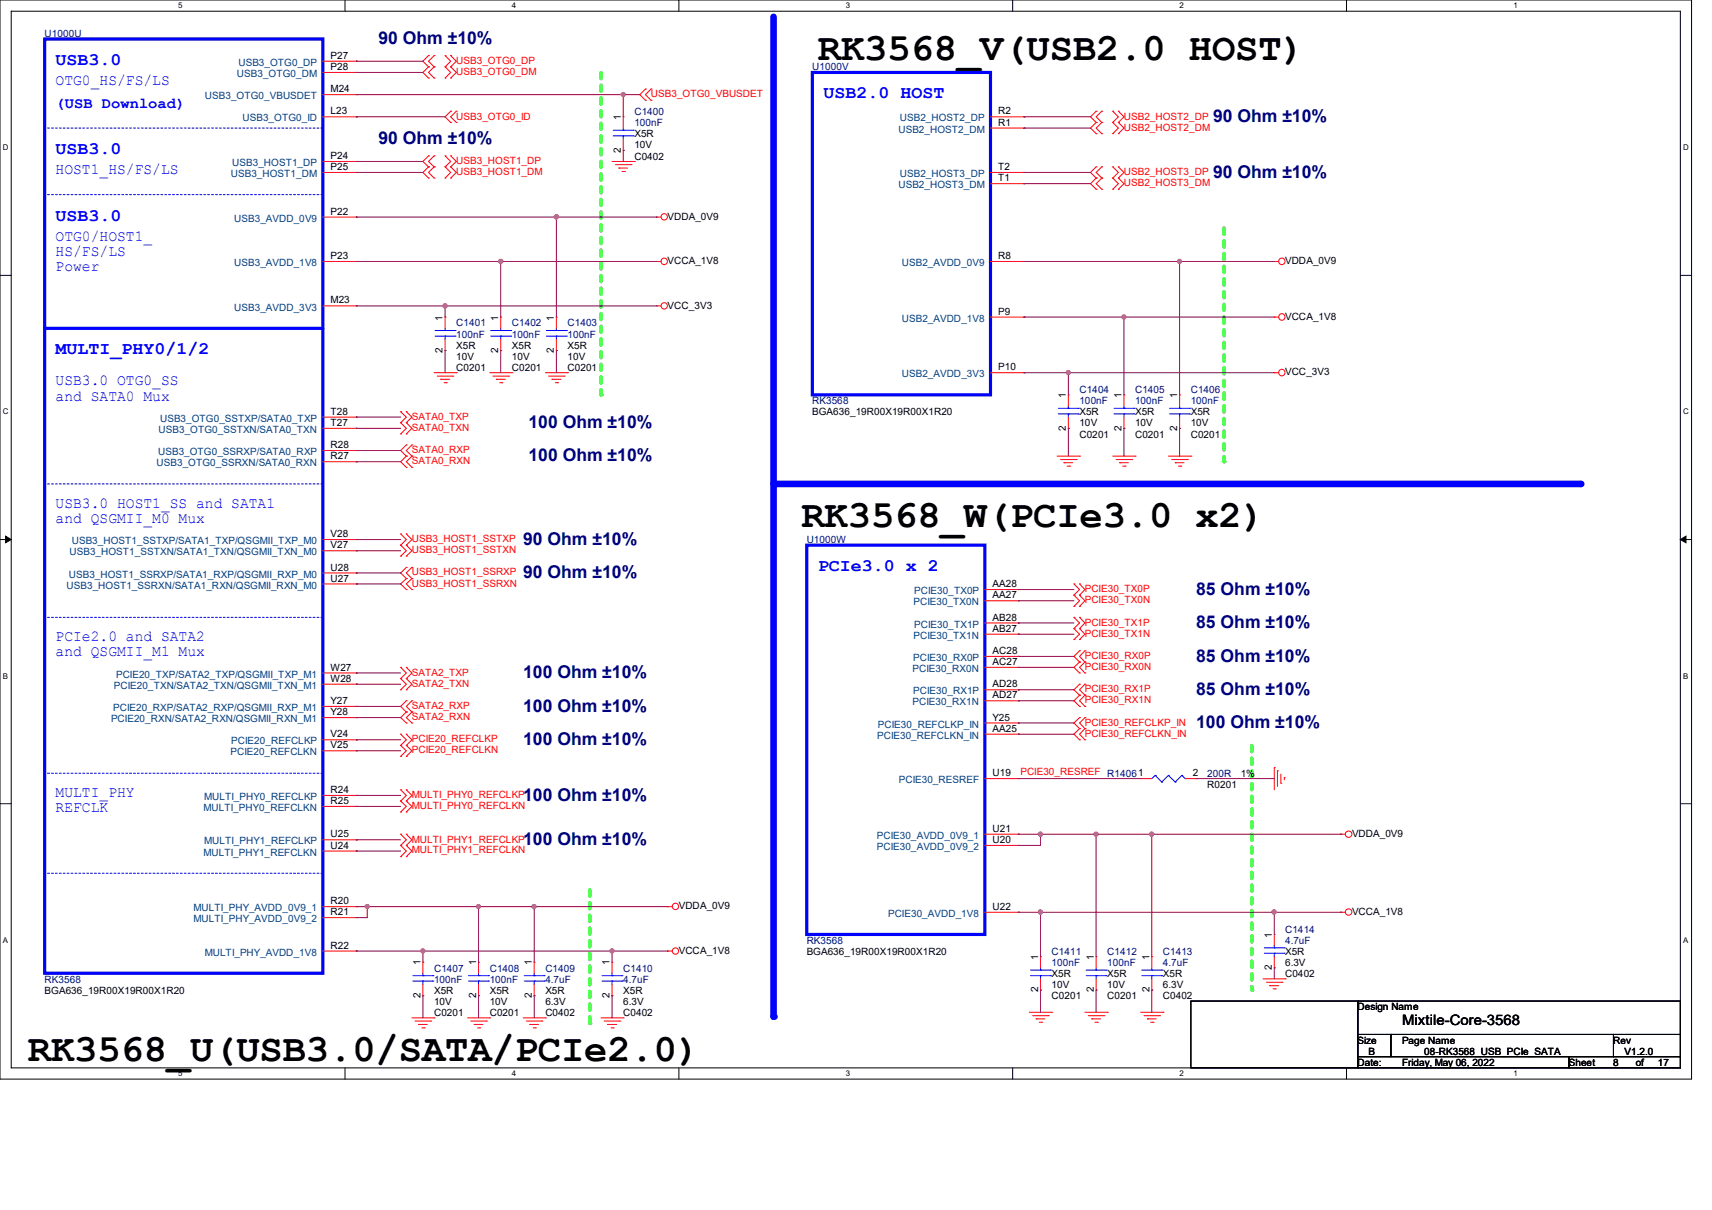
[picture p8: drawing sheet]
<svg xmlns="http://www.w3.org/2000/svg" width="297mm" height="210mm" viewBox="0 0 297 210" stroke-linecap="round" stroke-linejoin="round" font-family="sans-serif">
<path d="M0 0h293.5v187.3h-293.5zM1.9 1.9h289.6v183.4h-289.6z" fill="none" stroke="#000" stroke-width=".17"/>
<g fill="#fff">
<path d="M30.9 .2h.8v1.5h-.8z"/>
<path d="M30.9 185.5h.8v1.6h-.8z"/>
</g>
<path d="M59.9 0v1.9M59.9 185.3v2" fill="none" stroke="#000" stroke-width=".17"/>
<g fill="#fff">
<path d="M88.8 .2h.8v1.5h-.8z"/>
<path d="M88.8 185.5h.8v1.6h-.8z"/>
</g>
<path d="M117.8 0v1.9M117.8 185.3v2" fill="none" stroke="#000" stroke-width=".17"/>
<g fill="#fff">
<path d="M146.7 .2h.8v1.5h-.8z"/>
<path d="M146.7 185.5h.8v1.6h-.8z"/>
</g>
<path d="M175.7 0v1.9M175.7 185.3v2" fill="none" stroke="#000" stroke-width=".17"/>
<g fill="#fff">
<path d="M204.6 .2h.8v1.5h-.8z"/>
<path d="M204.6 185.5h.8v1.6h-.8z"/>
</g>
<path d="M233.6 0v1.9M233.6 185.3v2" fill="none" stroke="#000" stroke-width=".17"/>
<g fill="#fff">
<path d="M262.6 .2h.7v1.5h-.7z"/>
<path d="M262.6 185.5h.7v1.6h-.7z"/>
<path d="M.5 24.8h1v1.6h-1z"/>
<path d="M292 24.8h1v1.6h-1z"/>
<path d="M.5 70.7h1v1.5h-1z"/>
<path d="M292 70.7h1v1.5h-1z"/>
</g>
<path d="M0 47.8h1.9M291.5 47.8h2" fill="none" stroke="#000" stroke-width=".17"/>
<g fill="#fff">
<path d="M.5 116.5h.9v1.6h-.9z"/>
<path d="M292 116.5h.9v1.6h-.9z"/>
</g>
<path d="M0 93.6h1.9M291.5 93.6h2" fill="none" stroke="#000" stroke-width=".17"/>
<path d="M1 93l.9 .6-.9 .6zM291.5 93.6l1-.6v1.2z" fill="#000" stroke="#000" stroke-width=".17"/>
<g fill="#fff">
<path d="M.5 162.4h.9v1.5h-.9z"/>
<path d="M292 162.4h.9v1.5h-.9z"/>
</g>
<path d="M0 139.5h1.9M291.5 139.5h2" fill="none" stroke="#000" stroke-width=".17"/>
<path d="M134.2 2.9v173.5" fill="none" stroke="#00f" stroke-width="1.1"/>
<circle cx="134.2" cy="176.4" r=".57" fill="#00f"/>
<path d="M134.2 84h140" fill="none" stroke="#00f" stroke-width="1.1"/>
<circle cx="274.2" cy="84" r=".57" fill="#00f"/>
<path d="M104.3 12.6v55.9" fill="none" stroke="#0f0" stroke-width=".55" stroke-dasharray="1.1 1.1"/>
<circle cx="104.3" cy="68.5" r=".28" fill="#0f0" stroke-dasharray="1.1 1.1"/>
<path d="M102.3 154.4v23.2" fill="none" stroke="#0f0" stroke-width=".55" stroke-dasharray="1.1 1.1"/>
<circle cx="102.3" cy="177.6" r=".28" fill="#0f0" stroke-dasharray="1.1 1.1"/>
<path d="M212.3 39.6v40.5" fill="none" stroke="#0f0" stroke-width=".55" stroke-dasharray="1.1 1.1"/>
<circle cx="212.3" cy="80.1" r=".28" fill="#0f0" stroke-dasharray="1.1 1.1"/>
<path d="M217.2 129.4v42.4" fill="none" stroke="#0f0" stroke-width=".55" stroke-dasharray="1.1 1.1"/>
<circle cx="217.2" cy="171.8" r=".28" fill="#0f0" stroke-dasharray="1.1 1.1"/>
<g fill="none" stroke="#f00" stroke-width=".17">
<path d="M74.3 9.7h.1M74.3 11.6h.1M74.3 13.5h.1M74.3 9.7l-.9 .9 .9 1M74.3 11.6l-.9 1 .9 .9M75.3 11.6h.1M75.3 9.7h.1M75.3 13.5h.1M75.3 9.7l-1 .9 1 1M75.3 11.6l-1 1 1 .9M77.2 11.6h.1M77.2 9.7h.1"/>
<path d="M77.2 13.5h.1M77.2 9.7l1 .9-1 1M77.2 11.6l1 1-1 .9M78.2 11.6h.1M78.2 9.7h.1M78.2 13.5h.1M78.2 19.3h.1M78.2 9.7l1 .9-1 1M78.2 11.6l1 1-1 .9M78.2 19.3l-1 1 1 1M79.2 19.3h.1M79.2 19.3l-1 1 1 1"/>
<path d="M112 15.5h.1M112 17.4h.1M112 15.5l-1 .9 1 1M112.9 17.4h.1M112.9 15.5h.1M112.9 15.5l-.9 .9 .9 1M190.2 19.3h.1M190.2 19.3l-1 1 1 1M191.1 19.3h.1M191.1 19.3l-.9 1 .9 1M193 19.3h.1M193 19.3l1 1-1 1"/>
<path d="M194 19.3h.1M194 19.3l1 1-1 1M74.3 27.1h.1M74.3 29h.1M74.3 30.9h.1M74.3 27.1l-.9 .9 .9 1M74.3 29l-.9 .9 .9 1M75.3 29h.1M75.3 27.1h.1M75.3 30.9h.1M75.3 27.1l-1 .9 1 1M75.3 29l-1 .9 1 1"/>
<path d="M77.2 29h.1M77.2 27.1h.1M77.2 30.9h.1M77.2 27.1l1 .9-1 1M77.2 29l1 .9-1 1M78.2 21.3h.1M78.2 29h.1M78.2 27.1h.1M78.2 30.9h.1M78.2 27.1l1 .9-1 1M78.2 29l1 .9-1 1M79.2 21.3h.1"/>
<path d="M106.2 28h3.9M106.8 28.6h2.7M107.4 29.2h.1M107.4 29.2h1.5M107.9 29.8h.4M108.3 29.8h.1M109.5 28.6h.1M110.1 28h.1M113.9 37.7h.1M113.9 37.7h.8M190.2 21.3h.1M190.2 23.2h.1"/>
<path d="M190.2 29h.1M190.2 30.9h.1M190.2 32.9h.1M190.2 21.3l-1 .9 1 1M190.2 29l-1 .9 1 1M190.2 30.9l-1 1 1 1M191.1 21.3h.1M191.1 23.2h.1M191.1 30.9h.1M191.1 29h.1M191.1 32.9h.1M191.1 21.3l-.9 .9 .9 1"/>
<path d="M191.1 29l-.9 .9 .9 1M191.1 30.9l-.9 1 .9 1M193 21.3h.1M193 23.2h.1M193 30.9h.1M193 29h.1M193 32.9h.1M193 21.3l1 .9-1 1M193 29l1 .9-1 1M193 30.9l1 1-1 1M194 21.3h.1M194 23.2h.1"/>
<path d="M194 30.9h.1M194 29h.1M194 32.9h.1M194 21.3l1 .9-1 1M194 29l1 .9-1 1M194 30.9l1 1-1 1M96.5 55h.1M96.5 55v2M96.5 58.9v1.9M113.9 45.4h.1M113.9 53.1h.1M113.9 45.4h.8"/>
<path d="M113.9 53.1h.8M221.1 45.4h.1M221.1 55h.1M221.1 45.4h.7M221.1 55h.7M69.5 73.4h.1M69.5 71.5h.1M69.5 75.3h.1M69.5 71.5l1 .9-1 1M69.5 73.4l1 .9-1 1M70.5 73.4h.1M70.5 71.5h.1"/>
<path d="M70.5 75.3h.1M70.5 77.2h.1M70.5 79.2h.1M70.5 71.5l1 .9-1 1M70.5 73.4l1 .9-1 1M70.5 77.2l-1 1 1 1M70.5 79.2l-1 .9 1 1M71.5 79.2h.1M71.5 77.2h.1M71.5 77.2l-1 1 1 1M71.5 79.2l-1 .9 1 1M75.3 64.7h3.9"/>
<path d="M75.9 65.3h2.7M76.5 65.8h.1M76.5 65.8h1.5M77 66.4h.4M77.4 66.4h.1M78.6 65.3h.1M79.2 64.7h.1M85 64.7h3.8M85.5 65.3h2.7M86.1 65.8h.1M86.1 65.8h1.6M86.7 66.4h.4"/>
<path d="M87.1 66.4h.1M88.2 65.3h.1M88.8 64.7h.1M94.6 64.7h3.9M95.2 65.3h2.7M95.8 65.8h.1M95.8 65.8h1.5M96.4 66.4h.3M96.5 60.8h.1M96.7 66.4h.1M97.9 65.3h.1M98.5 64.7h.1"/>
<path d="M183.4 79.2h3.9M184 79.8h2.7M185.3 68.5h.1M185.3 74.3h.1M185.3 68.5v2M185.3 72.4v1.9M186.7 79.8h.1M187.3 79.2h.1M193 79.2h3.9M193.6 79.8h2.7M196.3 79.8h.1M196.9 79.2h.1"/>
<path d="M202.7 79.2h3.9M203.3 79.8h2.7M204.6 68.5h.1M204.6 74.3h.1M204.6 68.5v2M204.6 72.4v1.9M206 79.8h.1M206.6 79.2h.1M221.1 64.7h.1M221.1 64.7h.7M69.5 94.6h.1M69.5 92.7h.1"/>
<path d="M69.5 96.5h.1M69.5 92.7l1 .9-1 1M69.5 94.6l1 1-1 .9M70.5 81.1h.1M70.5 94.6h.1M70.5 92.7h.1M70.5 96.5h.1M70.5 98.5h.1M70.5 92.7l1 .9-1 1M70.5 94.6l1 1-1 .9M70.5 98.5l-1 .9 1 1M71.5 81.1h.1"/>
<path d="M71.5 98.5h.1M71.5 98.5l-1 .9 1 1M184.6 80.3h.1M184.6 80.3h1.5M185.1 80.9h.4M185.5 80.9h.1M194.2 80.3h.1M194.2 80.3h1.5M194.8 80.9h.4M195.2 80.9h.1M203.9 80.3h.1M203.9 80.3h1.5"/>
<path d="M204.4 80.9h.5M204.9 80.9h.1M69.5 117.8h.1M69.5 115.8h.1M69.5 119.7h.1M69.5 115.8l1 1-1 1M69.5 117.8l1 .9-1 1M70.5 100.4h.1M70.5 102.3h.1M70.5 117.8h.1M70.5 115.8h.1M70.5 119.7h.1"/>
<path d="M70.5 100.4l-1 .9 1 1M70.5 115.8l1 1-1 1M70.5 117.8l1 .9-1 1M71.5 100.4h.1M71.5 102.3h.1M71.5 100.4l-1 .9 1 1M170.9 102.3h5.8M170.9 104.3h5.8M170.9 108.1h5.8M170.9 110.1h5.8M170.9 113.9h5.8M170.9 115.8h5.8"/>
<path d="M170.9 119.7h5.8M176.7 102.3h.1M176.7 104.3h.1M176.7 108.1h.1M176.7 110.1h.1M176.7 113.9h.1M176.7 115.8h.1M176.7 119.7h.1M186.3 103.3h.1M186.3 101.3h.1M186.3 105.2h.1M186.3 109.1h.1"/>
<path d="M186.3 107.1h.1M186.3 111h.1M186.3 101.3l1 1-1 1M186.3 103.3l1 1-1 .9M186.3 107.1l1 1-1 1M186.3 109.1l1 1-1 .9M187.3 103.3h.1M187.3 101.3h.1M187.3 105.2h.1M187.3 109.1h.1M187.3 107.1h.1M187.3 111h.1"/>
<path d="M187.3 112.9h.1M187.3 114.9h.1M187.3 116.8h.1M187.3 118.7h.1M187.3 101.3l.9 1-.9 1M187.3 103.3l.9 1-.9 .9M187.3 107.1l.9 1-.9 1M187.3 109.1l.9 1-.9 .9M187.3 112.9l-1 1 1 1M187.3 114.9l-1 .9 1 1M187.3 118.7l-1 1 1 .9M188.2 114.9h.1"/>
<path d="M188.2 112.9h.1M188.2 116.8h.1M188.2 118.7h.1M188.2 112.9l-.9 1 .9 1M188.2 114.9l-.9 .9 .9 1M188.2 118.7l-.9 1 .9 .9M69.5 129.4h.1M69.5 127.4h.1M69.5 131.3h.1M69.5 139h.1M69.5 137.1h.1M69.5 127.4l1 1-1 1"/>
<path d="M69.5 129.4l1 .9-1 1M69.5 137.1l1 .9-1 1M69.5 139l1 1-1 .9M70.5 121.6h.1M70.5 123.6h.1M70.5 125.5h.1M70.5 129.4h.1M70.5 127.4h.1M70.5 131.3h.1M70.5 139h.1M70.5 137.1h.1M70.5 137.1l1 .9-1 1"/>
<path d="M70.5 139l1 1-1 .9M70.5 121.6l-1 1 1 1M70.5 123.6l-1 .9 1 1M70.5 127.4l1 1-1 1M70.5 129.4l1 .9-1 1M71.5 123.6h.1M71.5 121.6h.1M71.5 125.5h.1M71.5 121.6l-1 1 1 1M71.5 123.6l-1 .9 1 1M170.9 121.6h5.8M170.9 125.5h5.8"/>
<path d="M170.9 127.4h5.8M170.9 135.1h5.8M176.7 121.6h.1M176.7 125.5h.1M176.7 127.4h.1M176.7 135.1h.1M187.3 120.6h.1M187.3 122.6h.1M187.3 124.5h.1M187.3 126.4h.1M187.3 128.4h.1M187.3 120.6l-1 1 1 1"/>
<path d="M187.3 124.5l-1 1 1 .9M187.3 126.4l-1 1 1 1M188.2 120.6h.1M188.2 122.6h.1M188.2 126.4h.1M188.2 124.5h.1M188.2 128.4h.1M188.2 120.6l-.9 1 .9 1M188.2 124.5l-.9 1 .9 .9M188.2 126.4l-.9 1 .9 1M221.1 133.2h.1M221.1 133.2v3.9"/>
<path d="M221.6 133.8h.1M221.6 133.8v2.7M222.2 135.9h.1M222.2 134.4v1.5M222.8 135h.1M222.8 135v.3M69.5 140.9h.1M69.5 146.7h.1M69.5 144.8h.1M69.5 148.7h.1M69.5 144.8l1 1-1 .9M69.5 146.7l1 1-1 1"/>
<path d="M70.5 140.9h.1M70.5 146.7h.1M70.5 144.8h.1M70.5 148.7h.1M70.5 146.7l1 1-1 1M70.5 144.8l1 1-1 .9M115.8 157.4h.1M115.8 157.4h.8M170.9 158.3h5.8M170.9 144.8h5.8M170.9 146.7h5.8M176.7 144.8h.1"/>
<path d="M176.7 146.7h.1M176.7 158.3h.1M232.6 158.3h.1M232.6 144.8h.1M232.6 158.3h.8M232.6 144.8h.8M71.5 176.7h3.8M72 177.2h2.7M72.6 177.8h.1M72.6 177.8h1.5M73.2 178.4h.4M73.6 178.4h.1"/>
<path d="M74.7 177.2h.1M75.3 176.7h.1M81.1 176.7h3.9M81.7 177.2h2.7M82.3 177.8h.1M82.3 177.8h1.5M82.8 178.4h.4M83.2 178.4h.1M84.4 177.2h.1M85 176.7h.1M90.8 176.7h3.8M91.3 177.2h2.7"/>
<path d="M91.9 177.8h.1M91.9 177.8h1.5M92.5 178.4h.4M92.7 167h.1M92.7 172.8h.1M92.7 167v1.9M92.7 170.9v1.9M92.9 178.4h.1M94 177.2h.1M94.6 176.7h.1M104.3 176.7h3.8M104.8 177.2h2.7"/>
<path d="M105.4 177.8h.1M105.4 177.8h1.6M106 178.4h.4M106.4 178.4h.1M107.5 177.2h.1M108.1 176.7h.1M115.8 165.1h.1M115.8 165.1h.8M178.6 175.7h3.9M179.2 176.3h2.7M179.7 176.8h.1M179.7 176.8h1.6"/>
<path d="M180.3 177.4h.4M180.7 177.4h.1M181.9 176.3h.1M182.5 175.7h.1M188.2 175.7h3.9M188.8 176.3h2.7M189.4 176.8h.1M189.4 176.8h1.5M189.9 177.4h.5M190.2 166h.1M190.2 171.8h.1M190.2 166v2"/>
<path d="M190.2 169.9v1.9M190.4 177.4h.1M191.5 176.3h.1M192.1 175.7h.1M197.9 175.7h3.9M198.5 176.3h2.7M199.1 176.8h.1M199.1 176.8h1.5M199.6 177.4h.4M200 177.4h.1M201.2 176.3h.1M201.8 175.7h.1"/>
<path d="M219.1 169.9h3.9M219.7 170.5h2.7M220.3 171.1h.1M220.3 171.1h1.5M220.9 171.6h.3M221.2 171.6h.1M222.4 170.5h.1M223 169.9h.1"/>
<circle cx="115.2" cy="37.6" r=".55"/>
<circle cx="115.2" cy="45.4" r=".56"/>
<circle cx="115.2" cy="53.1" r=".55"/>
<circle cx="222.4" cy="45.4" r=".56"/>
<circle cx="222.4" cy="55" r=".56"/>
<circle cx="222.4" cy="64.7" r=".56"/>
<circle cx="117.2" cy="157.3" r=".55"/>
<circle cx="234" cy="144.8" r=".56"/>
<circle cx="234" cy="158.3" r=".56"/>
<circle cx="117.2" cy="165.1" r=".55"/>
</g>
<path d="M206.6 173.7h28.9v11.6h-28.9zM235.5 173.7h56v5.8h-56zM235.5 179.5h5.8v3.9h-5.8zM241.3 179.5h38.6v3.9h-38.6zM279.9 179.5h11.6v3.9h-11.6zM235.5 183.4h36.7v1.9h-36.7zM272.2 183.4h19.3v1.9h-19.3z" fill="none" stroke="#000" stroke-width=".17"/>
<g fill="none" stroke="#00f" stroke-width=".17">
<path d="M94.8 58.3h3.5M94.8 57.4h3.5M96.5 57.4h.1M96.5 58.3h.1M96.5 57v.4M96.5 58.3v.6M98.3 58.3h.1M98.3 57.4h.1M183.6 71.8h3.5M183.6 70.9h3.5M185.3 70.9h.1M185.3 71.8h.1"/>
<path d="M185.3 70.5v.4M185.3 71.8v.6M187.1 71.8h.1M187.1 70.9h.1M202.9 71.8h3.5M202.9 70.9h3.5M204.6 70.9h.1M204.6 71.8h.1M204.6 70.5v.4M204.6 71.8v.6M206.4 71.8h.1M206.4 70.9h.1"/>
<path d="M90.9 170.3h3.5M90.9 169.3h3.5M92.7 169.3h.1M92.7 170.3h.1M92.7 168.9v.4M92.7 170.3v.6M94.4 170.3h.1M94.4 169.3h.1M188.4 169.3h3.5M188.4 168.4h3.5M190.2 168.4h.1M190.2 169.3h.1"/>
<path d="M190.2 168v.4M190.2 169.3v.6M191.9 169.3h.1M191.9 168.4h.1"/>
</g>
<path d="M7.7 6.8h48.3v162.1h-48.3zM7.7 57h48.3M140 94.6h30.9v67.6h-30.9z" fill="none" stroke="#00f" stroke-width=".55"/>
<path d="M7.7 33.8h.1M56 33.8h-48.3" fill="none" stroke="#00f" stroke-width=".17" stroke-dasharray=".3 .3"/>
<circle cx="7.7" cy="57" r=".28" fill="#00f"/>
<path d="M7.7 22.2h.1M56 22.2h-48.3M7.7 84h.1M56 84h-48.3M7.7 107.1h.1M56 107.1h-48.3M7.7 134.2h.1M56 134.2h-48.3M7.7 151.6h.1M56 151.6h-48.3" fill="none" stroke="#00f" stroke-width=".17" stroke-dasharray=".3 .3"/>
<g fill="none" stroke="#f00" stroke-width=".17">
<path d="M56 10.6h5.8M56 12.6h5.8M56 16.4h5.8M61.8 10.6h.1M61.8 12.6h.1M61.8 16.4h.1M56 20.3h5.8M56 28h5.8M56 29.9h5.8M56 37.7h5.8M61.8 20.3h.1M61.8 28h.1"/>
<path d="M61.8 29.9h.1M61.8 37.7h.1M108.1 20.3h.1M108.1 26.1h.1M108.1 20.3v1.9M108.1 24.1v2M171.8 20.3h5.8M171.8 29.9h5.8M171.8 22.2h5.8M171.8 31.9h5.8M177.6 20.3h.1M177.6 22.2h.1"/>
<path d="M177.6 29.9h.1M177.6 31.9h.1M56 45.4h5.8M56 53.1h5.8M61.8 45.4h.1M61.8 53.1h.1M77.2 55h.1M77.2 55v2M77.2 58.9v1.9M86.9 55h.1M86.9 55v2M86.9 58.9v1.9"/>
<path d="M171.8 45.4h5.8M171.8 55h5.8M177.6 45.4h.1M177.6 55h.1M56 72.4h5.8M56 74.3h5.8M56 78.2h5.8M61.8 72.4h.1M61.8 74.3h.1M61.8 78.2h.1M77.2 60.8h.1M86.9 60.8h.1"/>
<path d="M171.8 64.7h5.8M177.6 64.7h.1M195 68.5h.1M195 74.3h.1M195 68.5v2M195 72.4v1.9M56 80.1h5.8M56 93.6h5.8M56 95.6h5.8M56 99.4h5.8M61.8 80.1h.1M61.8 93.6h.1"/>
<path d="M61.8 95.6h.1M61.8 99.4h.1M56 101.3h5.8M56 116.8h5.8M56 118.7h5.8M61.8 101.3h.1M61.8 116.8h.1M61.8 118.7h.1M56 138h5.8M56 140h5.8M56 122.6h5.8M56 124.5h5.8"/>
<path d="M56 128.4h5.8M56 130.3h5.8M61.8 138h.1M61.8 140h.1M61.8 122.6h.1M61.8 124.5h.1M61.8 128.4h.1M61.8 130.3h.1M197.9 135.1h.1M197.9 135.1h1.9M205.6 135.1h1.9M207.5 135.1h.1"/>
<path d="M56 145.8h5.8M56 147.7h5.8M56 159.3h5.8M56 157.4h5.8M61.8 145.8h.1M61.8 147.7h.1M61.8 159.3h.1M61.8 157.4h.1M56 165.1h5.8M61.8 165.1h.1M73.4 167h.1M73.4 172.8h.1"/>
<path d="M73.4 167v1.9M73.4 170.9v1.9M83 167h.1M83 172.8h.1M83 167v1.9M83 170.9v1.9M106.2 167h.1M106.2 172.8h.1M106.2 167v1.9M106.2 170.9v1.9M180.5 166h.1M180.5 171.8h.1"/>
<path d="M180.5 166v2M180.5 169.9v1.9M199.8 166h.1M199.8 171.8h.1M199.8 166v2M199.8 169.9v1.9M221.1 162.2h.1M221.1 168h.1M221.1 162.2v1.9M221.1 166v2"/>
</g>
<g fill="none" stroke="#00f" stroke-width=".17">
<path d="M106.4 23.6h3.5M106.4 22.6h3.5M108.1 22.6h.1M108.1 23.6h.1M108.1 22.2v.4M108.1 23.6v.5M109.9 23.6h.1M109.9 22.6h.1M75.5 58.3h3.5M75.5 57.4h3.5M77.2 57.4h.1M77.2 58.3h.1"/>
<path d="M77.2 57v.4M77.2 58.3v.6M79 58.3h.1M79 57.4h.1M85.1 58.3h3.5M85.1 57.4h3.5M86.9 57.4h.1M86.9 58.3h.1M86.9 57v.4M86.9 58.3v.6M88.6 58.3h.1M88.6 57.4h.1"/>
<path d="M193.3 71.8h3.4M193.3 70.9h3.4M195 70.9h.1M195 71.8h.1M195 70.5v.4M195 71.8v.6M196.7 71.8h.1M196.7 70.9h.1M200.4 134.6h.1M200.4 134.6l-.6 .5M200.4 134.6l1.1 1.1M201.5 135.7h.1"/>
<path d="M202.7 134.6h.1M202.7 134.6l-1.2 1.1M202.7 134.6l1.2 1.1M203.9 135.7h.1M205 134.6h.1M205 134.6l-1.1 1.1M205 134.6l.6 .5M205.6 135.1h.1M71.6 170.3h3.5M71.6 169.3h3.5M73.4 169.3h.1M73.4 170.3h.1"/>
<path d="M73.4 168.9v.4M73.4 170.3v.6M75.1 170.3h.1M75.1 169.3h.1M81.3 170.3h3.5M81.3 169.3h3.5M83 169.3h.1M83 170.3h.1M83 168.9v.4M83 170.3v.6M84.8 170.3h.1M84.8 169.3h.1"/>
<path d="M104.4 170.3h3.5M104.4 169.3h3.5M106.2 169.3h.1M106.2 170.3h.1M106.2 168.9v.4M106.2 170.3v.6M107.9 170.3h.1M107.9 169.3h.1M178.8 169.3h3.4M178.8 168.4h3.4M180.5 168.4h.1M180.5 169.3h.1"/>
<path d="M180.5 168v.4M180.5 169.3v.6M182.2 169.3h.1M182.2 168.4h.1M198.1 169.3h3.4M198.1 168.4h3.4M199.8 168.4h.1M199.8 169.3h.1M199.8 168v.4M199.8 169.3v.6M201.5 169.3h.1M201.5 168.4h.1"/>
<path d="M219.3 165.4h3.5M219.3 164.5h3.5M221.1 164.5h.1M221.1 165.4h.1M221.1 164.1v.4M221.1 165.4v.6M222.8 165.4h.1M222.8 164.5h.1"/>
</g>
<path d="M140.9 12.6h30.9v55.9h-30.9z" fill="none" stroke="#00f" stroke-width=".55"/>
<g fill="none" stroke="#800040" stroke-width=".17">
<path d="M61.8 10.6h.1M61.8 12.6h.1M61.8 16.4h.1M61.8 10.6h11.6M61.8 12.6h11.6M61.8 16.4h49.2M108.1 16.4h.1M108.1 16.4v3.9M61.8 20.3h.1M61.8 29.9h.1M61.8 28h.1M61.8 37.7h.1"/>
<path d="M61.8 20.3h15.4M61.8 29.9h11.6M61.8 28h11.6M61.8 37.7h52.1M96.5 37.7h.1M96.5 37.7v17.3M108.1 26.1h.1M108.1 26.1v1.9M177.6 20.3h.1M177.6 22.2h.1M177.6 29.9h.1M177.6 31.9h.1"/>
<path d="M177.6 20.3h11.6M177.6 29.9h11.6M177.6 22.2h11.6M177.6 31.9h11.6M61.8 45.4h.1M61.8 53.1h.1M61.8 45.4h52.1M61.8 53.1h52.1M77.2 53.1h.1M77.2 53.1v1.9M86.9 45.4h.1M86.9 45.4v9.6"/>
<path d="M177.6 55h.1M177.6 45.4h.1M177.6 45.4h43.5M177.6 55h43.5M195 55h.1M195 55v13.5M204.6 45.4h.1M204.6 45.4v23.1M61.8 72.4h.1M61.8 74.3h.1M61.8 78.2h.1M61.8 72.4h7.7"/>
<path d="M61.8 74.3h7.7M61.8 78.2h7.7M77.2 60.8h.1M77.2 60.8v3.9M86.9 60.8h.1M86.9 60.8v3.9M96.5 60.8h.1M96.5 60.8v3.9M177.6 64.7h.1M177.6 64.7h43.5M185.3 64.7h.1M185.3 74.3h.1"/>
<path d="M185.3 64.7v3.8M185.3 74.3v4.9M195 74.3h.1M195 74.3v4.9M204.6 74.3h.1M204.6 74.3v4.9M61.8 80.1h.1M61.8 93.6h.1M61.8 95.6h.1M61.8 99.4h.1M61.8 80.1h7.7M61.8 93.6h7.7"/>
<path d="M61.8 95.6h7.7M61.8 99.4h7.7M61.8 101.3h.1M61.8 116.8h.1M61.8 118.7h.1M61.8 101.3h7.7M61.8 116.8h7.7M61.8 118.7h7.7M176.7 102.3h.1M176.7 104.3h.1M176.7 108.1h.1M176.7 110.1h.1"/>
<path d="M176.7 113.9h.1M176.7 115.8h.1M176.7 119.7h.1M176.7 102.3h9.6M176.7 104.3h9.6M176.7 108.1h9.6M176.7 110.1h9.6M176.7 113.9h9.6M176.7 115.8h9.6M176.7 119.7h9.6M61.8 122.6h.1M61.8 124.5h.1"/>
<path d="M61.8 128.4h.1M61.8 130.3h.1M61.8 138h.1M61.8 140h.1M61.8 122.6h7.7M61.8 124.5h7.7M61.8 128.4h7.7M61.8 130.3h7.7M61.8 138h7.7M61.8 140h7.7M176.7 121.6h.1M176.7 135.1h.1"/>
<path d="M176.7 127.4h.1M176.7 125.5h.1M176.7 121.6h9.6M176.7 135.1h21.2M176.7 127.4h9.6M176.7 125.5h9.6M207.5 135.1h.1M207.5 135.1h13.6M61.8 157.4h.1M61.8 159.3h.1M61.8 145.8h.1M61.8 147.7h.1"/>
<path d="M61.8 157.4h54M61.8 145.8h7.7M61.8 147.7h7.7M63.7 157.4h.1M63.7 157.4v1.9h-1.9M83 157.4h.1M83 157.4v9.6M92.7 157.4h.1M92.7 157.4v9.6M176.7 158.3h.1M176.7 144.8h.1M176.7 146.7h.1"/>
<path d="M176.7 158.3h55.9M176.7 144.8h55.9M180.5 144.8h.1M180.5 158.3h.1M180.5 144.8v1.9h-3.8M180.5 158.3v7.7M190.2 144.8h.1M190.2 144.8v21.2M199.8 144.8h.1M199.8 144.8v21.2M221.1 158.3h.1M221.1 158.3v3.9"/>
<path d="M232.6 144.8h.1M232.6 158.3h.1M61.8 165.1h.1M61.8 165.1h54M73.4 165.1h.1M73.4 172.8h.1M73.4 165.1v1.9M73.4 172.8v3.9M83 172.8h.1M83 172.8v3.9M92.7 172.8h.1M92.7 172.8v3.9"/>
<path d="M106.2 165.1h.1M106.2 172.8h.1M106.2 165.1v1.9M106.2 172.8v3.9M180.5 171.8h.1M180.5 171.8v3.9M190.2 171.8h.1M190.2 171.8v3.9M199.8 171.8h.1M199.8 171.8v3.9M221.1 168h.1M221.1 168v1.9"/>
</g>
<g fill="#f0f" stroke="#f0f" stroke-width=".17">
<circle cx="92.6" cy="157.3" r=".36"/>
<circle cx="108.1" cy="16.4" r=".36"/>
<circle cx="106.2" cy="165" r=".37"/>
<circle cx="73.3" cy="165" r=".36"/>
<circle cx="86.9" cy="45.4" r=".37"/>
<circle cx="77.2" cy="53.1" r=".38"/>
<circle cx="96.5" cy="37.6" r=".38"/>
<circle cx="190.1" cy="144.8" r=".37"/>
<circle cx="180.5" cy="144.8" r=".37"/>
<circle cx="204.6" cy="45.4" r=".36"/>
<circle cx="195" cy="55" r=".36"/>
<circle cx="185.3" cy="64.7" r=".36"/>
<circle cx="199.8" cy="144.8" r=".37"/>
<circle cx="221" cy="158.3" r=".38"/>
<circle cx="83" cy="157.3" r=".36"/>
<circle cx="63.7" cy="157.3" r=".36"/>
<circle cx="180.5" cy="158.3" r=".37"/>
</g>
<g font-size="6.7">
<text x="141.9" y="10.4">RK3568_V(USB2.0 HOST)</text>
<text x="139" y="91.5">RK3568_W(PCIe3.0 x2)</text>
<text x="4.8" y="184.2">RK3568_U(USB3.0/SATA/PCIe2.0)</text>
</g>
<g font-size="3" fill="#00f">
<text x="9.7" y="11.3">USB3.0</text>
<text x="142.9" y="17">USB2.0 HOST</text>
<text x="9.7" y="26.7">USB3.0</text>
<text x="9.7" y="38.3">USB3.0</text>
<text x="9.7" y="61.4">MULTI_PHY0/1/2</text>
<text x="141.9" y="99.1">PCIe3.0 x 2</text>
</g>
<g font-size="3" fill="#000080">
<text x="65.7" y="7.7">90 Ohm ±10%</text>
<text x="210.4" y="21.2">90 Ohm ±10%</text>
<text x="65.7" y="25.1">90 Ohm ±10%</text>
<text x="210.4" y="30.9">90 Ohm ±10%</text>
<text x="91.7" y="74.3">100 Ohm ±10%</text>
<text x="91.7" y="80.1">100 Ohm ±10%</text>
<text x="90.8" y="94.5">90 Ohm ±10%</text>
<text x="90.8" y="100.3">90 Ohm ±10%</text>
<text x="207.5" y="103.3">85 Ohm ±10%</text>
<text x="207.5" y="109">85 Ohm ±10%</text>
<text x="90.8" y="117.7">100 Ohm ±10%</text>
<text x="207.5" y="114.8">85 Ohm ±10%</text>
<text x="90.8" y="123.5">100 Ohm ±10%</text>
<text x="207.5" y="120.6">85 Ohm ±10%</text>
<text x="90.8" y="129.3">100 Ohm ±10%</text>
<text x="207.5" y="126.4">100 Ohm ±10%</text>
<text x="90.8" y="138.9">100 Ohm ±10%</text>
<text x="90.8" y="146.7">100 Ohm ±10%</text>
</g>
<g font-size="2.7" fill="#00f">
<text x="9.7" y="14.7">OTG0_HS/FS/LS</text>
<text x="9.7" y="18.7">(USB Download)</text>
<text x="9.7" y="30.2">HOST1_HS/FS/LS</text>
<text x="9.7" y="41.7">OTG0/HOST1_</text>
<text x="9.7" y="44.4">HS/FS/LS</text>
<text x="9.7" y="47.1">Power</text>
<text x="9.7" y="66.8">USB3.0 OTG0_SS</text>
<text x="9.7" y="69.5">and SATA0 Mux</text>
<text x="9.7" y="88.1">USB3.0 HOST1_SS and SATA1</text>
<text x="9.7" y="90.8">and QSGMII_M0 Mux</text>
<text x="9.7" y="111.3">PCIe2.0 and SATA2</text>
<text x="9.7" y="113.9">and QSGMII_M1 Mux</text>
<text x="9.7" y="138.3">MULTI_PHY</text>
<text x="9.7" y="140.9">REFCLK</text>
</g>
<text font-size="2.5" x="243.2" y="177.9">Mixtile-Core-3568</text>
<g font-size="1.7" fill="#000080">
<text x="7.7" y="6.4">U1000U</text>
<text x="140.9" y="12.2">U1000V</text>
<text x="110.1" y="20">C1400</text>
<text x="110.1" y="21.9">100nF</text>
<text x="79.2" y="56.6">C1401</text>
<text x="79.2" y="58.6">100nF</text>
<text x="88.8" y="56.6">C1402</text>
<text x="88.8" y="58.6">100nF</text>
<text x="98.5" y="56.6">C1403</text>
<text x="98.5" y="58.6">100nF</text>
<text x="140.9" y="70.1">RK3568</text>
<text x="187.3" y="68.2">C1404</text>
<text x="187.3" y="70.1">100nF</text>
<text x="196.9" y="68.2">C1405</text>
<text x="196.9" y="70.1">100nF</text>
<text x="206.6" y="68.2">C1406</text>
<text x="206.6" y="70.1">100nF</text>
<text x="139.9" y="94.3">U1000W</text>
<text x="209.4" y="134.8">200R</text>
<text x="222.9" y="161.8">C1414</text>
<text x="139.9" y="163.8">RK3568</text>
<text x="182.4" y="165.7">C1411</text>
<text x="182.4" y="167.6">100nF</text>
<text x="192.1" y="165.7">C1412</text>
<text x="192.1" y="167.6">100nF</text>
<text x="201.7" y="165.7">C1413</text>
<text x="201.7" y="167.6">4.7uF</text>
<text x="222.9" y="163.8">4.7uF</text>
<text x="7.7" y="170.5">RK3568</text>
<text x="75.3" y="168.6">C1407</text>
<text x="75.3" y="170.5">100nF</text>
<text x="85" y="168.6">C1408</text>
<text x="85" y="170.5">100nF</text>
<text x="94.6" y="168.6">C1409</text>
<text x="94.6" y="170.5">4.7uF</text>
<text x="108.1" y="168.6">C1410</text>
<text x="108.1" y="170.5">4.7uF</text>
</g>
<g font-size="1.7" fill="#004080">
<text x="41.4" y="11.4">USB3_OTG0_DP</text>
<text x="35.6" y="17.2">USB3_OTG0_VBUSDET</text>
<text x="41.1" y="13.4">USB3_OTG0_DM</text>
<text x="42.1" y="21.1">USB3_OTG0_ID</text>
<text x="155.9" y="23">USB2_HOST2_DM</text>
<text x="156.1" y="21.1">USB2_HOST2_DP</text>
<text x="40.3" y="28.8">USB3_HOST1_DP</text>
<text x="40" y="30.7">USB3_HOST1_DM</text>
<text x="155.9" y="32.7">USB2_HOST3_DM</text>
<text x="156.1" y="30.7">USB2_HOST3_DP</text>
<text x="40.6" y="38.5">USB3_AVDD_0V9</text>
<text x="40.6" y="46.2">USB3_AVDD_1V8</text>
<text x="156.4" y="46.2">USB2_AVDD_0V9</text>
<text x="40.6" y="53.9">USB3_AVDD_3V3</text>
<text x="156.4" y="55.8">USB2_AVDD_1V8</text>
<text x="156.4" y="65.5">USB2_AVDD_3V3</text>
<text x="27.5" y="75.1">USB3_OTG0_SSTXN/SATA0_TXN</text>
<text x="27.8" y="73.2">USB3_OTG0_SSTXP/SATA0_TXP</text>
<text x="27.2" y="80.9">USB3_OTG0_SSRXN/SATA0_RXN</text>
<text x="27.4" y="79">USB3_OTG0_SSRXP/SATA0_RXP</text>
<text x="12.4" y="94.4">USB3_HOST1_SSTXP/SATA1_TXP/QSGMII_TXP_M0</text>
<text x="11.9" y="100.2">USB3_HOST1_SSRXP/SATA1_RXP/QSGMII_RXP_M0</text>
<text x="12.1" y="96.4">USB3_HOST1_SSTXN/SATA1_TXN/QSGMII_TXN_M0</text>
<text x="11.6" y="102.2">USB3_HOST1_SSRXN/SATA1_RXN/QSGMII_RXN_M0</text>
<text x="158.5" y="105.1">PCIE30_TX0N</text>
<text x="158.6" y="103.1">PCIE30_TX0P</text>
<text x="158.5" y="110.9">PCIE30_TX1N</text>
<text x="158.6" y="108.9">PCIE30_TX1P</text>
<text x="19.8" y="119.5">PCIE20_TXN/SATA2_TXN/QSGMII_TXN_M1</text>
<text x="20.1" y="117.6">PCIE20_TXP/SATA2_TXP/QSGMII_TXP_M1</text>
<text x="158.3" y="116.6">PCIE30_RX0N</text>
<text x="158.4" y="114.7">PCIE30_RX0P</text>
<text x="19.3" y="125.3">PCIE20_RXN/SATA2_RXN/QSGMII_RXN_M1</text>
<text x="19.6" y="123.4">PCIE20_RXP/SATA2_RXP/QSGMII_RXP_M1</text>
<text x="158.3" y="122.4">PCIE30_RX1N</text>
<text x="158.4" y="120.5">PCIE30_RX1P</text>
<text x="40" y="131.1">PCIE20_REFCLKN</text>
<text x="40.1" y="129.2">PCIE20_REFCLKP</text>
<text x="152.2" y="128.2">PCIE30_REFCLKN_IN</text>
<text x="152.3" y="126.3">PCIE30_REFCLKP_IN</text>
<text x="155.9" y="135.9">PCIE30_RESREF</text>
<text x="35.3" y="140.8">MULTI_PHY0_REFCLKN</text>
<text x="35.4" y="138.9">MULTI_PHY0_REFCLKP</text>
<text x="35.3" y="148.5">MULTI_PHY1_REFCLKN</text>
<text x="35.4" y="146.6">MULTI_PHY1_REFCLKP</text>
<text x="152.1" y="145.6">PCIE30_AVDD_0V9_1</text>
<text x="152.1" y="147.5">PCIE30_AVDD_0V9_2</text>
<text x="33.6" y="160.1">MULTI_PHY_AVDD_0V9_2</text>
<text x="33.6" y="158.2">MULTI_PHY_AVDD_0V9_1</text>
<text x="154.1" y="159.1">PCIE30_AVDD_1V8</text>
<text x="35.5" y="165.9">MULTI_PHY_AVDD_1V8</text>
</g>
<g font-size="1.7">
<text x="57.4" y="10.2">P27</text>
<text x="57.4" y="12.1">P28</text>
<text x="57.4" y="16">M24</text>
<text x="57.4" y="19.9">L23</text>
<text x="107.7" y="20.9" transform="rotate(-90 107.7 20.9)">1</text>
<text x="110.1" y="23.8">X5R</text>
<text x="173.2" y="19.9">R2</text>
<text x="173.2" y="21.8">R1</text>
<text x="57.4" y="27.6">P24</text>
<text x="57.4" y="29.5">P25</text>
<text x="107.7" y="26.5" transform="rotate(-90 107.7 26.5)">2</text>
<text x="110.1" y="27.7">C0402</text>
<text x="110.1" y="25.7">10V</text>
<text x="173.2" y="29.5">T2</text>
<text x="173.2" y="31.5">T1</text>
<text x="57.4" y="37.3">P22</text>
<text x="115.8" y="38.1">VDDA_0V9</text>
<text x="57.4" y="45">P23</text>
<text x="115.8" y="45.8">VCCA_1V8</text>
<text x="173.2" y="45">R8</text>
<text x="222.9" y="45.8">VDDA_0V9</text>
<text x="57.4" y="52.7">M23</text>
<text x="115.8" y="53.6">VCC_3V3</text>
<text x="76.8" y="55.6" transform="rotate(-90 76.8 55.6)">1</text>
<text x="86.4" y="55.6" transform="rotate(-90 86.4 55.6)">1</text>
<text x="96.1" y="55.6" transform="rotate(-90 96.1 55.6)">1</text>
<text x="173.2" y="54.6">P9</text>
<text x="222.9" y="55.5">VCCA_1V8</text>
<text x="76.8" y="61.2" transform="rotate(-90 76.8 61.2)">2</text>
<text x="79.2" y="64.3">C0201</text>
<text x="79.2" y="60.5">X5R</text>
<text x="79.2" y="62.4">10V</text>
<text x="86.4" y="61.2" transform="rotate(-90 86.4 61.2)">2</text>
<text x="88.8" y="64.3">C0201</text>
<text x="88.8" y="60.5">X5R</text>
<text x="88.8" y="62.4">10V</text>
<text x="96.1" y="61.2" transform="rotate(-90 96.1 61.2)">2</text>
<text x="98.5" y="64.3">C0201</text>
<text x="98.5" y="60.5">X5R</text>
<text x="98.5" y="62.4">10V</text>
<text x="173.2" y="64.3">P10</text>
<text x="222.9" y="65.2">VCC_3V3</text>
<text x="57.4" y="72">T28</text>
<text x="184.9" y="69.1" transform="rotate(-90 184.9 69.1)">1</text>
<text x="194.6" y="69.1" transform="rotate(-90 194.6 69.1)">1</text>
<text x="204.2" y="69.1" transform="rotate(-90 204.2 69.1)">1</text>
<text x="57.4" y="73.9">T27</text>
<text x="57.4" y="77.8">R28</text>
<text x="140.9" y="72.1">BGA636_19R00X19R00X1R20</text>
<text x="184.9" y="74.7" transform="rotate(-90 184.9 74.7)">2</text>
<text x="187.3" y="75.9">C0201</text>
<text x="187.3" y="72.1">X5R</text>
<text x="187.3" y="74">10V</text>
<text x="194.6" y="74.7" transform="rotate(-90 194.6 74.7)">2</text>
<text x="196.9" y="75.9">C0201</text>
<text x="196.9" y="72.1">X5R</text>
<text x="196.9" y="74">10V</text>
<text x="204.2" y="74.7" transform="rotate(-90 204.2 74.7)">2</text>
<text x="206.6" y="75.9">C0201</text>
<text x="206.6" y="72.1">X5R</text>
<text x="206.6" y="74">10V</text>
<text x="57.4" y="79.7">R27</text>
<text x="57.4" y="93.2">V28</text>
<text x="57.4" y="95.2">V27</text>
<text x="57.4" y="99">U28</text>
<text x="57.4" y="100.9">U27</text>
<text x="172.2" y="101.9">AA28</text>
<text x="172.2" y="103.8">AA27</text>
<text x="172.2" y="107.7">AB28</text>
<text x="172.2" y="109.6">AB27</text>
<text x="172.2" y="113.5">AC28</text>
<text x="57.4" y="116.4">W27</text>
<text x="57.4" y="118.3">W28</text>
<text x="172.2" y="115.4">AC27</text>
<text x="172.2" y="119.3">AD28</text>
<text x="57.4" y="122.2">Y27</text>
<text x="57.4" y="124.1">Y28</text>
<text x="172.2" y="121.2">AD27</text>
<text x="172.2" y="125.1">Y25</text>
<text x="57.4" y="128">V24</text>
<text x="57.4" y="129.9">V25</text>
<text x="172.2" y="127">AA25</text>
<text x="57.4" y="137.6">R24</text>
<text x="172.2" y="134.7">U19</text>
<text x="206.9" y="134.7">2</text>
<text x="209.4" y="136.7">R0201</text>
<text x="215.2" y="134.8">1%</text>
<text x="57.4" y="139.5">R25</text>
<text x="57.4" y="145.3">U25</text>
<text x="57.4" y="147.3">U24</text>
<text x="172.2" y="144.4">U21</text>
<text x="172.2" y="146.3">U20</text>
<text x="234.5" y="145.2">VDDA_0V9</text>
<text x="57.4" y="158.8">R21</text>
<text x="57.4" y="156.9">R20</text>
<text x="117.8" y="157.8">VDDA_0V9</text>
<text x="172.2" y="157.9">U22</text>
<text x="234.5" y="158.7">VCCA_1V8</text>
<text x="57.4" y="164.6">R22</text>
<text x="72.9" y="167.6" transform="rotate(-90 72.9 167.6)">1</text>
<text x="82.6" y="167.6" transform="rotate(-90 82.6 167.6)">1</text>
<text x="92.2" y="167.6" transform="rotate(-90 92.2 167.6)">1</text>
<text x="105.7" y="167.6" transform="rotate(-90 105.7 167.6)">1</text>
<text x="117.8" y="165.5">VCCA_1V8</text>
<text x="139.9" y="165.7">BGA636_19R00X19R00X1R20</text>
<text x="180.1" y="166.6" transform="rotate(-90 180.1 166.6)">1</text>
<text x="189.7" y="166.6" transform="rotate(-90 189.7 166.6)">1</text>
<text x="199.4" y="166.6" transform="rotate(-90 199.4 166.6)">1</text>
<text x="220.6" y="162.7" transform="rotate(-90 220.6 162.7)">1</text>
<text x="222.9" y="165.7">X5R</text>
<text x="222.9" y="167.6">6.3V</text>
<text x="7.7" y="172.5">BGA636_19R00X19R00X1R20</text>
<text x="72.9" y="173.2" transform="rotate(-90 72.9 173.2)">2</text>
<text x="75.3" y="172.5">X5R</text>
<text x="82.6" y="173.2" transform="rotate(-90 82.6 173.2)">2</text>
<text x="85" y="172.5">X5R</text>
<text x="92.2" y="173.2" transform="rotate(-90 92.2 173.2)">2</text>
<text x="94.6" y="172.5">X5R</text>
<text x="105.7" y="173.2" transform="rotate(-90 105.7 173.2)">2</text>
<text x="108.1" y="172.5">X5R</text>
<text x="180.1" y="172.2" transform="rotate(-90 180.1 172.2)">2</text>
<text x="182.4" y="173.4">C0201</text>
<text x="182.4" y="169.6">X5R</text>
<text x="182.4" y="171.5">10V</text>
<text x="189.7" y="172.2" transform="rotate(-90 189.7 172.2)">2</text>
<text x="192.1" y="173.4">C0201</text>
<text x="192.1" y="169.6">X5R</text>
<text x="192.1" y="171.5">10V</text>
<text x="199.4" y="172.2" transform="rotate(-90 199.4 172.2)">2</text>
<text x="201.7" y="173.4">C0402</text>
<text x="201.7" y="169.6">X5R</text>
<text x="201.7" y="171.5">6.3V</text>
<text x="220.6" y="168.4" transform="rotate(-90 220.6 168.4)">2</text>
<text x="222.9" y="169.6">C0402</text>
<text x="75.3" y="176.3">C0201</text>
<text x="75.3" y="174.4">10V</text>
<text x="85" y="176.3">C0201</text>
<text x="85" y="174.4">10V</text>
<text x="94.6" y="176.3">C0402</text>
<text x="94.6" y="174.4">6.3V</text>
<text x="108.1" y="176.3">C0402</text>
<text x="108.1" y="174.4">6.3V</text>
<text x="235.5" y="175.3">Design Name</text>
<text x="235.5" y="181.1">Size</text>
<text x="235.5" y="185">Date:</text>
<text x="237.4" y="183.1">B</text>
<text x="243.2" y="181.1">Page Name</text>
<text x="243.2" y="185">Friday, May 06, 2022</text>
<text x="247.1" y="183.1">08-RK3568_USB_PCIe_SATA</text>
<text x="272.2" y="185">Sheet</text>
<text x="279.9" y="181.1">Rev</text>
<text x="279.9" y="185">8</text>
<text x="281.8" y="183.1">V1.2.0</text>
<text x="283.8" y="185">of</text>
<text x="287.6" y="185">17</text>
</g>
<g font-size="1.7" fill="#f00">
<text x="79.2" y="11.1">USB3_OTG0_DP</text>
<text x="79.2" y="13">USB3_OTG0_DM</text>
<text x="112.9" y="16.9">USB3_OTG0_VBUSDET</text>
<text x="79.2" y="20.7">USB3_OTG0_ID</text>
<text x="195" y="20.7">USB2_HOST2_DP</text>
<text x="195" y="22.6">USB2_HOST2_DM</text>
<text x="79.2" y="28.4">USB3_HOST1_DP</text>
<text x="79.2" y="30.4">USB3_HOST1_DM</text>
<text x="195" y="30.4">USB2_HOST3_DP</text>
<text x="195" y="32.3">USB2_HOST3_DM</text>
<text x="71.5" y="72.9">SATA0_TXP</text>
<text x="71.5" y="74.8">SATA0_TXN</text>
<text x="71.5" y="78.7">SATA0_RXP</text>
<text x="71.5" y="80.6">SATA0_RXN</text>
<text x="71.5" y="94.1">USB3_HOST1_SSTXP</text>
<text x="71.5" y="96">USB3_HOST1_SSTXN</text>
<text x="71.5" y="99.9">USB3_HOST1_SSRXP</text>
<text x="71.5" y="101.8">USB3_HOST1_SSRXN</text>
<text x="188.2" y="102.8">PCIE30_TX0P</text>
<text x="188.2" y="104.7">PCIE30_TX0N</text>
<text x="188.2" y="108.6">PCIE30_TX1P</text>
<text x="188.2" y="110.5">PCIE30_TX1N</text>
<text x="71.5" y="117.3">SATA2_TXP</text>
<text x="71.5" y="119.2">SATA2_TXN</text>
<text x="188.2" y="114.3">PCIE30_RX0P</text>
<text x="188.2" y="116.3">PCIE30_RX0N</text>
<text x="71.5" y="123.1">SATA2_RXP</text>
<text x="71.5" y="125">SATA2_RXN</text>
<text x="188.2" y="120.1">PCIE30_RX1P</text>
<text x="188.2" y="122.1">PCIE30_RX1N</text>
<text x="188.2" y="125.9">PCIE30_REFCLKP_IN</text>
<text x="71.5" y="128.8">PCIE20_REFCLKP</text>
<text x="71.5" y="130.8">PCIE20_REFCLKN</text>
<text x="188.2" y="127.9">PCIE30_REFCLKN_IN</text>
<text x="177" y="134.5">PCIE30_RESREF R14061</text>
<text x="71.5" y="138.5">MULTI_PHY0_REFCLKP</text>
<text x="71.5" y="140.4">MULTI_PHY0_REFCLKN</text>
<text x="71.5" y="146.2">MULTI_PHY1_REFCLKP</text>
<text x="71.5" y="148.1">MULTI_PHY1_REFCLKN</text>
</g>
<g font-size="1.4">
<text x="30.9" y="1.4">5</text>
<text x="88.8" y="1.4">4</text>
<text x="146.7" y="1.4">3</text>
<text x="204.6" y="1.4">2</text>
<text x="262.6" y="1.4">1</text>
<text x=".5" y="26.1">D</text>
<text x="292" y="26.1">D</text>
<text x=".5" y="71.9">C</text>
<text x="292" y="71.9">C</text>
<text x=".5" y="117.8">B</text>
<text x="292" y="117.8">B</text>
<text x=".5" y="163.6">A</text>
<text x="292" y="163.6">A</text>
<text x="30.9" y="186.8">5</text>
<text x="88.8" y="186.8">4</text>
<text x="146.7" y="186.8">3</text>
<text x="204.6" y="186.8">2</text>
<text x="262.6" y="186.8">1</text>
</g>
</svg>
